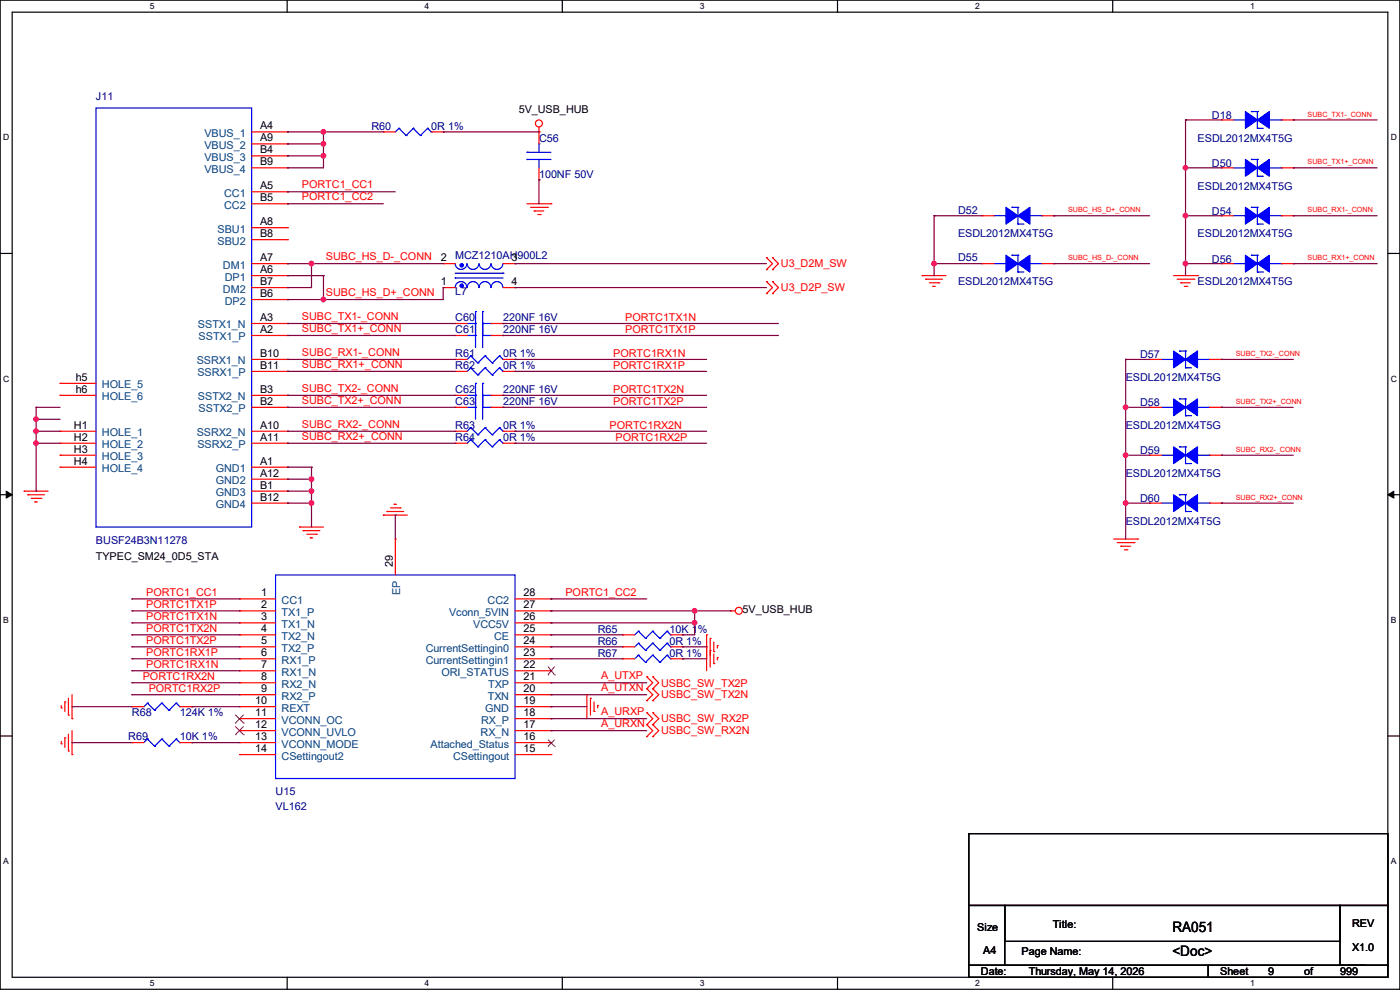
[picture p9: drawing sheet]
<svg xmlns="http://www.w3.org/2000/svg" width="297mm" height="210mm" viewBox="0 0 297 210" stroke-linecap="round" stroke-linejoin="round" font-family="sans-serif">
<path d="M0 0h297v209.8h-297zM2.6 2.6h291.8v204.7h-291.8z" fill="none" stroke="#000" stroke-width=".25"/>
<g fill="#fff">
<path d="M31.7 .3h1v2h-1z"/>
<path d="M31.7 207.6h1v2h-1z"/>
</g>
<path d="M60.9 0v2.6M60.9 207.3v2.5" fill="none" stroke="#000" stroke-width=".25"/>
<g fill="#fff">
<path d="M90.1 .3h1v2h-1z"/>
<path d="M90.1 207.6h1v2h-1z"/>
</g>
<path d="M119.3 0v2.6M119.3 207.3v2.5" fill="none" stroke="#000" stroke-width=".25"/>
<g fill="#fff">
<path d="M148.5 .3h.9v2h-.9z"/>
<path d="M148.5 207.6h.9v2h-.9z"/>
</g>
<path d="M177.7 0v2.6M177.7 207.3v2.5" fill="none" stroke="#000" stroke-width=".25"/>
<g fill="#fff">
<path d="M206.8 .3h1v2h-1z"/>
<path d="M206.8 207.6h1v2h-1z"/>
</g>
<path d="M236.1 0v2.6M236.1 207.3v2.5" fill="none" stroke="#000" stroke-width=".25"/>
<g fill="#fff">
<path d="M265.2 .3h1v2h-1z"/>
<path d="M265.2 207.6h1v2h-1z"/>
<path d="M.7 28.2h1.2v1.9h-1.2z"/>
<path d="M295.1 28.2h1.2v1.9h-1.2z"/>
<path d="M.7 79.3h1.2v2h-1.2z"/>
<path d="M295.1 79.3h1.2v2h-1.2z"/>
</g>
<path d="M0 53.8h2.6M294.4 53.8h2.6" fill="none" stroke="#000" stroke-width=".25"/>
<g fill="#fff">
<path d="M.7 130.5h1.2v2h-1.2z"/>
<path d="M295.1 130.5h1.1v2h-1.1z"/>
</g>
<path d="M0 104.9h2.6M294.4 104.9h2.6" fill="none" stroke="#000" stroke-width=".25"/>
<path d="M1.3 104.2l1.3 .7-1.3 .8zM294.4 104.9l1.3-.7v1.5z" fill="#000" stroke="#000" stroke-width=".21"/>
<g fill="#fff">
<path d="M.7 181.7h1.2v2h-1.2z"/>
<path d="M295.1 181.7h1.1v2h-1.1z"/>
</g>
<path d="M0 156.1h2.6M294.4 156.1h2.6M205.5 176.8h88.9v15.3h-88.9zM205.5 192.1h7.6v12.7h-7.6zM213.1 192.1h71.2v7.6h-71.2zM284.3 192.1h10.1v12.7h-10.1zM205.5 204.8h50.8v2.5h-50.8zM213.1 204.8h76.2M256.3 204.8h38.1v2.5h-38.1zM289.3 204.8h.1" fill="none" stroke="#000" stroke-width=".25"/>
<g fill="none" stroke="#f00" stroke-width=".25">
<path d="M53.4 35.6h7.6M53.4 28h7.6M53.4 30.5h7.6M53.4 33.1h7.6M61 28h.1M61 30.5h.1M61 35.6h.1M61 33.1h.1M81.3 28h.1M81.3 28h2.6M91.5 28h2.5M94 28h.1"/>
<path d="M114.3 28h.1M114.3 38.1h.1M114.3 27v3.5M114.3 35.6v2.5M259.1 35.6h.1M259.1 25.4h.1M259.1 35.6h2.6M259.1 25.4h2.6M271.8 35.6h2.6M271.8 25.4h2.6M274.4 35.6h.1M274.4 25.4h.1"/>
<path d="M53.4 43.2h7.6M53.4 58.5h7.6M53.4 55.9h7.6M53.4 40.7h7.6M53.4 48.3h7.6M53.4 50.8h7.6M61 40.7h.1M61 58.5h.1M61 55.9h.1M61 48.3h.1M61 50.8h.1M61 43.2h.1"/>
<path d="M94 55.9h.1M94 55.9h2.6M106.7 55.9h2.6M109.3 55.9h.1M111.8 43.2h5.1M112.6 44h3.5M113.3 44.7h.1M113.3 44.7h2.1M114.1 45.5h.5M114.6 45.5h.1M116.1 44h.1M116.9 43.2h.1"/>
<path d="M162.6 59.7h.1M162.6 54.7h.1M162.6 57.2h.1M162.6 59.7l1.3 1.3-1.3 1.3M162.6 54.7l1.3 1.2-1.3 1.3M163.9 59.7h.1M163.9 54.7h.1M163.9 57.2h.1M163.9 59.7l1.2 1.3-1.2 1.3M163.9 54.7l1.2 1.2-1.2 1.3M195.6 58.5h.1M195.6 58.5h5.1"/>
<path d="M196.4 59.2h.1M196.4 59.2h3.5M197.1 60h2.1M199.2 60h.1M208.3 45.8h.1M208.3 55.9h.1M208.3 55.9h2.6M208.3 45.8h2.6M221 55.9h2.6M221 45.8h2.6M223.6 45.8h.1M223.6 55.9h.1"/>
<path d="M249 58.5h5M249.7 59.2h3.6M250.5 60h.1M250.5 60h2M253.3 59.2h.1M254 58.5h.1M259.1 55.9h.1M259.1 45.8h.1M259.1 55.9h2.6M259.1 45.8h2.6M271.8 55.9h2.6M271.8 45.8h2.6"/>
<path d="M274.4 55.9h.1M274.4 45.8h.1M53.4 61h7.6M53.4 68.6h7.6M53.4 78.8h7.6M53.4 71.2h7.6M53.4 76.2h7.6M53.4 63.5h7.6M61 71.2h.1M61 68.6h.1M61 78.8h.1M61 76.2h.1"/>
<path d="M61 61h.1M61 63.5h.1M94 61h.1M94 61h2.6M96.6 68.6h.1M96.6 78.8h.1M96.6 71.2h.1M96.6 76.2h.1M96.6 68.6h2.5M96.6 78.8h2.5M96.6 71.2h2.5M96.6 76.2h2.5"/>
<path d="M104.2 68.6h2.5M104.2 71.2h2.5M106.7 68.6h.1M106.7 71.2h.1M106.7 61h2.6M106.7 78.8h2.6M106.7 76.2h2.6M109.3 61h.1M109.3 78.8h.1M109.3 76.2h.1M162.6 62.3h.1M163.9 62.3h.1"/>
<path d="M197.9 60.7h.1M197.9 60.7h.5M243.9 76.2h.1M243.9 76.2h2.5M251.2 60.7h.6M251.8 60.7h.1M256.6 76.2h2.5M259.1 76.2h.1M12.7 91.5h.1M12.7 94h.1M12.7 96.6h.1M12.7 99.1h.1"/>
<path d="M12.7 83.9h.1M12.7 81.3h.1M12.7 83.9h7.7M12.7 91.5h7.7M12.7 99.1h7.7M12.7 94h7.7M12.7 96.6h7.7M12.7 81.3h7.7M53.4 86.4h7.6M53.4 83.9h7.6M53.4 91.5h7.6M53.4 99.1h7.6"/>
<path d="M53.4 94h7.6M61 99.1h.1M61 91.5h.1M61 94h.1M61 83.9h.1M61 86.4h.1M96.6 86.4h.1M96.6 83.9h.1M96.6 91.5h.1M96.6 94h.1M96.6 86.4h2.5M96.6 83.9h2.5"/>
<path d="M96.6 91.5h2.5M96.6 94h2.5M104.2 86.4h2.5M104.2 83.9h2.5M106.7 86.4h.1M106.7 83.9h.1M106.7 91.5h2.6M106.7 94h2.6M109.3 91.5h.1M109.3 94h.1M243.9 86.4h.1M243.9 96.6h.1"/>
<path d="M243.9 86.4h2.5M243.9 96.6h2.5M256.6 86.4h2.5M256.6 96.6h2.5M259.1 86.4h.1M259.1 96.6h.1M5.1 104.2h.1M5.1 104.2h5.1M5.9 104.9h.1M5.9 104.9h3.5M6.6 105.7h2.1M7.4 106.5h.1"/>
<path d="M7.4 106.5h.5M8.7 105.7h.1M53.4 104.2h7.6M53.4 106.7h7.6M53.4 101.6h7.6M61 101.6h.1M61 106.7h.1M61 104.2h.1M63.5 111.8h.1M63.5 111.8h5.1M64.3 112.6h.1M64.3 112.6h3.6"/>
<path d="M65.1 113.3h2M65.8 114.1h.1M65.8 114.1h.5M67.1 113.3h.1M81.3 109.3h.1M81.3 109.3h5.1M82.1 108.5h.1M82.1 108.5h3.5M82.8 107.7h2.1M83.6 107h.1M83.6 107h.5M83.9 114.3h.1"/>
<path d="M83.9 114.3v7.7M84.9 107.7h.1M236.3 114.3h5M237 115.1h3.6M237.8 115.9h.1M237.8 115.9h2M238.5 116.6h.6M239.1 116.6h.1M240.6 115.1h.1M241.3 114.3h.1M243.9 106.7h.1M243.9 106.7h2.5"/>
<path d="M256.6 106.7h2.5M259.1 106.7h.1M50.8 127h.1M50.8 129.6h.1M50.8 132.1h.1M50.8 134.7h.1M50.8 137.2h.1M50.8 139.7h.1M50.8 129.6h7.7M50.8 134.7h7.7M50.8 139.7h7.7M50.8 127h7.7"/>
<path d="M50.8 132.1h7.7M50.8 137.2h7.7M109.3 129.6h7.6M109.3 134.7h7.6M109.3 139.7h7.6M109.3 127h7.6M109.3 132.1h7.6M109.3 137.2h7.6M116.9 139.7h.1M116.9 137.2h.1M116.9 134.7h.1M116.9 132.1h.1"/>
<path d="M116.9 129.6h.1M116.9 127h.1M132.1 134.7h.1M132.1 139.7h.1M132.1 137.2h.1M132.1 134.7h2.6M132.1 139.7h2.6M132.1 137.2h2.6M142.3 134.7h2.5M142.3 139.7h2.5M142.3 137.2h2.5M144.8 134.7h.1"/>
<path d="M144.8 139.7h.1M144.8 137.2h.1M149.9 134.7h.1M149.9 137.2h.1M149.9 134.7v7.6M150.7 135.4h.1M150.7 138h.1M150.7 135.4v6.1M151.4 138.2h.1M151.4 136.2v2M151.4 138.7v2.1M152.2 136.9h.1"/>
<path d="M152.2 139.5h.1M152.2 136.9v.6M152.2 139.5v.5M155 129.6h.1M155 129.6h1M13 157.8h.1M13 150.2h.1M13 149.6v.6M13 157.3v.5M13.8 156.5h.1M13.8 148.9h.1M13.8 148.9v2"/>
<path d="M13.8 156.5v2M14.5 159.3h.1M14.5 151.7h.1M14.5 148.1v3.6M14.5 155.7v3.6M15.3 152.4h.1M15.3 147.4v5M15.3 155v5.1M28 157.5h.1M28 149.9h.1M28 157.5h2.5M28 149.9h2.5"/>
<path d="M38.1 157.5h2.6M38.1 149.9h2.6M40.7 157.5h.1M40.7 149.9h.1M50.8 142.3h.1M50.8 144.8h.1M50.8 147.4h.1M50.8 149.9h.1M50.8 152.4h.1M50.8 155h.1M50.8 157.5h.1M50.8 157.5h7.7"/>
<path d="M50.8 149.9h7.7M50.8 142.3h7.7M50.8 144.8h7.7M50.8 147.4h7.7M50.8 152.4h7.7M50.8 155h7.7M109.3 157.5h7.6M109.3 149.9h7.6M109.3 142.3h7.6M109.3 144.8h7.6M109.3 147.4h7.6M109.3 152.4h7.6"/>
<path d="M109.3 155h7.6M116.9 157.5h.1M116.9 155h.1M116.9 152.4h.1M116.9 149.9h.1M116.9 147.4h.1M116.9 144.8h.1M116.9 142.3h.1M124.5 147.4h.1M124.5 147.4v5M125.3 148.1h.1M125.3 148.1v3.6"/>
<path d="M126 150.9h.1M126 148.9v2M126.8 149.6h.1M126.8 149.6v.6M137.2 143.6h.1M137.2 146.1h.1M137.2 148.6h.1M137.2 153.7h.1M137.2 156.3h.1M137.2 151.2h.1M137.2 143.6l1.3 1.2-1.3 1.3M137.2 146.1l1.3 1.3-1.3 1.2"/>
<path d="M137.2 153.7l1.3 1.3-1.3 1.3M137.2 151.2l1.3 1.2-1.3 1.3M138.5 143.6h.1M138.5 146.1h.1M138.5 148.6h.1M138.5 153.7h.1M138.5 156.3h.1M138.5 151.2h.1M138.5 143.6l1.2 1.2-1.2 1.3M138.5 146.1l1.2 1.3-1.2 1.2M138.5 153.7l1.2 1.3-1.2 1.3M138.5 151.2l1.2 1.2-1.2 1.3"/>
<path d="M151.4 140.8h.1M15.3 160.1h.1M50.8 160.1h.1M50.8 160.1h7.7M109.3 160.1h7.6M116.9 160.1h.1"/>
<circle cx="114.3" cy="26.2" r=".74"/>
<circle cx="156.7" cy="129.6" r=".74"/>
</g>
<g fill="none" stroke="#00f" stroke-width=".25">
<path d="M20.4 22.9h33v88.9h-33zM84.6 27.2h.1M84.6 27.2l-.7 .8M84.6 27.2l1.5 1.5M86.1 28.7h.1M87.7 27.2h.1M87.7 27.2l-1.6 1.5M87.7 27.2l1.5 1.5M89.2 28.7h.1M90.7 27.2h.1M90.7 27.2l-1.5 1.5M90.7 27.2l.8 .8"/>
<path d="M91.5 28h.1M111.8 32.3h.1M111.8 33.8h.1M111.8 33.8h5.1M111.8 32.3h5.1M114.3 30.5h.1M114.3 33.8h.1M114.3 30.5v1.8M114.3 33.8v1.8M261.7 35.6h2.5M261.7 25.4h2.5M264.2 35.6h.1"/>
<path d="M264.2 25.4h.1M265.5 33.8h.1M265.5 23.7h.1M265.5 33.8h1.2M265.5 23.7h1.2M266.7 37.4h.1M266.7 33.8h.1M266.7 27.2h.1M266.7 23.7h.1M266.7 37.4h1.3M266.7 23.7v3.5M266.7 33.8v3.6"/>
<path d="M266.7 27.2h1.3M269.3 35.6h2.5M269.3 25.4h2.5M271.8 35.6h.1M271.8 25.4h.1M96.6 55.9a1.25 1.25 0 0 0 1.2 1.3 1.25 1.25 0 0 0 1.3-1.3M96.6 59h.1M96.6 58h10.1M96.6 59h10.1M99.1 55.9a1.27 1.27 0 0 0 1.3 1.2 1.27 1.27 0 0 0 1.2-1.2 1.27 1.27 0 0 0 1.3 1.2 1.27 1.27 0 0 0 1.3-1.2 1.25 1.25 0 0 0 1.2 1.3 1.25 1.25 0 0 0 1.3-1.3M106.7 58h.1M210.9 55.9h2.5"/>
<path d="M210.9 45.8h2.5M213.4 45.8h.1M213.4 55.9h.1M214.7 44h.1M214.7 54.1h.1M214.7 54.1h1.2M214.7 44h1.2M215.9 47.5h.1M215.9 44h.1M215.9 57.7h.1M215.9 54.1h.1M215.9 57.7h1.3"/>
<path d="M215.9 47.5h1.3M215.9 44v3.5M215.9 54.1v3.6M218.5 55.9h2.5M218.5 45.8h2.5M221 45.8h.1M221 55.9h.1M261.7 55.9h2.5M261.7 45.8h2.5M264.2 55.9h.1M264.2 45.8h.1M265.5 54.1h.1"/>
<path d="M265.5 44h.1M265.5 54.1h1.2M265.5 44h1.2M266.7 57.7h.1M266.7 54.1h.1M266.7 47.5h.1M266.7 44h.1M266.7 44v3.5M266.7 54.1v3.6M266.7 57.7h1.3M266.7 47.5h1.3M269.3 55.9h2.5"/>
<path d="M269.3 45.8h2.5M271.8 55.9h.1M271.8 45.8h.1M96.6 61a1.25 1.25 0 0 1 1.2-1.3 1.25 1.25 0 0 1 1.3 1.3M99.1 61a1.25 1.25 0 0 1 1.3-1.3 1.25 1.25 0 0 1 1.2 1.3 1.29 1.29 0 0 1 1.3-1.3 1.29 1.29 0 0 1 1.3 1.3 1.25 1.25 0 0 1 1.2-1.3 1.25 1.25 0 0 1 1.3 1.3M99.1 68.6h1.8M99.1 71.2h1.8M99.9 78h.1M99.9 75.5h.1M99.9 78l-.8 .8M99.9 78l1.5 1.5M99.9 75.5l-.8 .7"/>
<path d="M99.9 75.5l1.5 1.5M100.9 68.6h.1M100.9 66.1h.1M100.9 71.2h.1M100.9 66.1v7.6M101.4 79.5h.1M101.4 77h.1M102.4 66.1h.1M102.4 68.6h.1M102.4 68.6h1.8M102.4 66.1v7.6M102.4 71.2h1.8"/>
<path d="M102.9 78h.1M102.9 75.5h.1M102.9 78l-1.5 1.5M102.9 78l1.5 1.5M102.9 75.5l-1.5 1.5M102.9 75.5l1.5 1.5M104.2 68.6h.1M104.2 71.2h.1M104.4 79.5h.1M104.4 77h.1M106 78h.1M106 75.5h.1"/>
<path d="M106 78l-1.6 1.5M106 78l.7 .8M106 75.5l-1.6 1.5M106 75.5l.7 .7M106.7 78.8h.1M106.7 76.2h.1M246.4 76.2h2.6M249 76.2h.1M250.2 74.5h.1M250.2 74.5h1.3M251.5 78h.1M251.5 74.5h.1"/>
<path d="M251.5 74.5v3.5M251.5 78h1.3M254 76.2h2.6M256.6 76.2h.1M99.1 86.4h1.8M99.1 83.9h1.8M99.9 90.7h.1M99.9 93.3h.1M99.9 90.7l-.8 .8M99.9 90.7l1.5 1.5M99.9 93.3l-.8 .7M99.9 93.3l1.5 1.5"/>
<path d="M100.9 86.4h.1M100.9 83.9h.1M100.9 81.3h.1M100.9 81.3v7.6M101.4 92.2h.1M101.4 94.8h.1M102.4 83.9h.1M102.4 81.3h.1M102.4 81.3v7.6M102.4 86.4h1.8M102.4 83.9h1.8M102.9 90.7h.1"/>
<path d="M102.9 93.3h.1M102.9 90.7l-1.5 1.5M102.9 90.7l1.5 1.5M102.9 93.3l-1.5 1.5M102.9 93.3l1.5 1.5M104.2 86.4h.1M104.2 83.9h.1M104.4 92.2h.1M104.4 94.8h.1M106 90.7h.1M106 93.3h.1M106 90.7l-1.6 1.5"/>
<path d="M106 90.7l.7 .8M106 93.3l-1.6 1.5M106 93.3l.7 .7M106.7 91.5h.1M106.7 94h.1M246.4 86.4h2.6M246.4 96.6h2.6M249 86.4h.1M249 96.6h.1M250.2 84.6h.1M250.2 94.8h.1M250.2 84.6h1.3"/>
<path d="M250.2 94.8h1.3M251.5 88.2h.1M251.5 84.6h.1M251.5 98.3h.1M251.5 94.8h.1M251.5 88.2h1.3M251.5 84.6v3.6M251.5 94.8v3.5M251.5 98.3h1.3M254 86.4h2.6M254 96.6h2.6M256.6 86.4h.1"/>
<path d="M256.6 96.6h.1M246.4 106.7h2.6M249 106.7h.1M250.2 104.9h.1M250.2 104.9h1.3M251.5 108.5h.1M251.5 104.9h.1M251.5 104.9v3.6M251.5 108.5h1.3M254 106.7h2.6M256.6 106.7h.1M58.5 122h50.8v43.1h-50.8z"/>
<path d="M135.4 133.9h.1M135.4 139h.1M135.4 136.4h.1M135.4 133.9l-.7 .8M135.4 133.9l1.5 1.5M135.4 139l-.7 .7M135.4 139l1.5 1.5M135.4 136.4l-.7 .8M135.4 136.4l1.5 1.6M136.9 135.4h.1M136.9 138h.1M138.5 133.9h.1"/>
<path d="M138.5 139h.1M138.5 136.4h.1M138.5 133.9l-1.6 1.5M138.5 133.9l1.5 1.5M138.5 139l-1.6 1.5M138.5 139l1.5 1.5M138.5 136.4l-1.6 1.6M138.5 136.4l1.5 1.6M140 135.4h.1M140 138h.1M141.5 133.9h.1M141.5 139h.1"/>
<path d="M141.5 136.4h.1M141.5 133.9l-1.5 1.5M141.5 133.9l.8 .8M141.5 139l-1.5 1.5M141.5 139l.8 .7M141.5 136.4l-1.5 1.6M141.5 136.4l.8 .8M142.3 134.7h.1M142.3 139.7h.1M142.3 137.2h.1M31.3 156.8h.1M31.3 149.1h.1"/>
<path d="M31.3 156.8l-.8 .7M31.3 156.8l1.5 1.5M31.3 149.1l-.8 .8M31.3 149.1l1.5 1.6M32.8 158.3h.1M32.8 150.7h.1M34.3 156.8h.1M34.3 149.1h.1M34.3 156.8l-1.5 1.5M34.3 156.8l1.6 1.5M34.3 149.1l-1.5 1.6M34.3 149.1l1.6 1.6"/>
<path d="M35.9 158.3h.1M35.9 150.7h.1M37.4 156.8h.1M37.4 149.1h.1M37.4 156.8l-1.5 1.5M37.4 156.8l.7 .7M37.4 149.1l-1.5 1.6M37.4 149.1l.7 .8M38.1 157.5h.1M38.1 149.9h.1M136.9 140.5h.1M140 140.5h.1"/>
</g>
<g fill="#00f" stroke="#00f" stroke-width=".25">
<path d="M264.2 33.8l2.5 1.8-2.5 1.8z" fill-rule="evenodd"/>
<path d="M266.7 35.6l2.6-1.8v3.6z" fill-rule="evenodd"/>
<path d="M264.2 23.7l2.5 1.7-2.5 1.8z" fill-rule="evenodd"/>
<path d="M266.7 25.4l2.6-1.7v3.5z" fill-rule="evenodd"/>
<path d="M264.2 54.1l2.5 1.8-2.5 1.8z" fill-rule="evenodd"/>
<path d="M266.7 55.9l2.6-1.8v3.6z" fill-rule="evenodd"/>
<path d="M249 84.6l2.5 1.8-2.5 1.8z" fill-rule="evenodd"/>
<path d="M251.5 86.4l2.5-1.8v3.6z" fill-rule="evenodd"/>
<path d="M249 104.9l2.5 1.8-2.5 1.8z" fill-rule="evenodd"/>
<path d="M251.5 106.7l2.5-1.8v3.6z" fill-rule="evenodd"/>
<path d="M264.2 44l2.5 1.8-2.5 1.7z" fill-rule="evenodd"/>
<path d="M266.7 45.8l2.6-1.8v3.5z" fill-rule="evenodd"/>
<path d="M213.4 44l2.5 1.8-2.5 1.7z" fill-rule="evenodd"/>
<path d="M215.9 45.8l2.6-1.8v3.5z" fill-rule="evenodd"/>
<path d="M213.4 54.1l2.5 1.8-2.5 1.8z" fill-rule="evenodd"/>
<path d="M215.9 55.9l2.6-1.8v3.6z" fill-rule="evenodd"/>
<path d="M249 94.8l2.5 1.8-2.5 1.7z" fill-rule="evenodd"/>
<path d="M251.5 96.6l2.5-1.8v3.5z" fill-rule="evenodd"/>
<path d="M249 74.5l2.5 1.7-2.5 1.8z" fill-rule="evenodd"/>
<path d="M251.5 76.2l2.5-1.7v3.5z" fill-rule="evenodd"/>
<circle cx="97.9" cy="60.6" r=".36"/>
<circle cx="97.9" cy="56.3" r=".36"/>
</g>
<g fill="none" stroke="#804000" stroke-width=".21">
<path d="M49.9 153.4h.1M49.9 155.8h.1M49.9 151.6l1.8 1.8M49.9 154.1l1.8 1.7M51.7 153.4h.1M51.7 155.8h.1M51.7 151.6l-1.8 1.8M51.7 154.1l-1.8 1.7M116.2 158.3h.1M116.2 143.1h.1M116.2 156.9l1.5 1.4M116.2 141.4l1.5 1.7"/>
<path d="M117.7 158.3h.1M117.7 143.1h.1M117.7 156.9l-1.5 1.4M117.7 141.4l-1.5 1.7"/>
</g>
<g fill="none" stroke="#800040" stroke-width=".25">
<path d="M61 35.6h.1M61 33.1h.1M61 30.5h.1M61 28h.1M61 28h20.3M61 33.1h7.6M61 30.5h7.6M68.6 28h.1M68.6 33.1h.1M68.6 30.5h.1M68.6 28v7.6h-7.6M94 28h.1"/>
<path d="M94 28h20.3M114.3 38.1h.1M114.3 38.1v5.1M251.5 25.4h.1M251.5 35.6h.1M251.5 35.6h7.6M251.5 25.4h7.6M251.5 25.4v33.1M274.4 25.4h.1M274.4 35.6h.1M274.4 35.6h17.7M274.4 25.4h17.7"/>
<path d="M61 55.9h.1M61 58.5h.1M61 40.7h.1M61 43.2h.1M61 55.9h33M61 58.5h7.6M61 40.7h22.9M61 43.2h20.3M66.1 55.9h.1M66.1 55.9v5.1h-5.1M68.6 58.5h.1M68.6 58.5v5"/>
<path d="M109.3 55.9h.1M109.3 55.9h53.3M198.2 45.8h.1M198.2 55.9h.1M198.2 55.9h10.1M198.2 45.8h10.1M198.2 45.8v12.7M223.6 45.8h.1M223.6 55.9h.1M223.6 55.9h20.3M223.6 45.8h20.3M251.5 45.8h.1"/>
<path d="M251.5 55.9h.1M251.5 55.9h7.6M251.5 45.8h7.6M274.4 45.8h.1M274.4 55.9h.1M274.4 55.9h17.7M274.4 45.8h17.7M61 61h.1M61 63.5h.1M61 68.6h.1M61 71.2h.1M61 76.2h.1"/>
<path d="M61 78.8h.1M61 68.6h35.6M61 71.2h35.6M61 76.2h35.6M61 78.8h35.6M68.6 63.5h.1M94 61h.1M94 61v2.5h-33M106.7 71.2h.1M106.7 68.6h.1M106.7 68.6h58.4M106.7 71.2h58.4"/>
<path d="M109.3 61h.1M109.3 78.8h.1M109.3 76.2h.1M109.3 61h53.3M109.3 76.2h40.6M109.3 78.8h40.6M238.8 76.2h.1M238.8 76.2h5.1M238.8 76.2v38.1M259.1 76.2h.1M259.1 76.2h15.3M7.7 94h.1"/>
<path d="M7.7 91.5h.1M7.7 88.9h.1M7.7 86.4h.1M7.7 94h5M7.7 86.4v17.8M7.7 88.9h5M7.7 86.4h5M7.7 91.5h5M61 99.1h.1M61 83.9h.1M61 86.4h.1M61 91.5h.1"/>
<path d="M61 94h.1M61 94h35.6M61 99.1h5.1M61 83.9h35.6M61 86.4h35.6M61 91.5h35.6M66.1 99.1h.1M66.1 99.1v12.7M106.7 83.9h.1M106.7 86.4h.1M106.7 83.9h43.2M106.7 86.4h43.2"/>
<path d="M109.3 91.5h.1M109.3 94h.1M109.3 94h40.6M109.3 91.5h40.6M238.8 86.4h.1M238.8 96.6h.1M238.8 86.4h5.1M238.8 96.6h5.1M259.1 96.6h.1M259.1 86.4h.1M259.1 86.4h15.3M259.1 96.6h15.3"/>
<path d="M7.7 104.2h.1M61 101.6h.1M61 104.2h.1M61 106.7h.1M61 101.6h5.1M61 104.2h5.1M61 106.7h5.1M66.1 101.6h.1M66.1 104.2h.1M66.1 106.7h.1M83.9 109.3h.1M83.9 109.3v5"/>
<path d="M238.8 106.7h.1M238.8 106.7h5.1M259.1 106.7h.1M259.1 106.7h15.3M28 127h.1M28 132.1h.1M28 129.6h.1M28 134.7h.1M28 137.2h.1M28 139.7h.1M28 139.7h22.8M28 137.2h22.8"/>
<path d="M28 134.7h22.8M28 132.1h22.8M28 129.6h22.8M28 127h22.8M116.9 139.7h.1M116.9 137.2h.1M116.9 134.7h.1M116.9 132.1h.1M116.9 129.6h.1M116.9 127h.1M116.9 139.7h15.2M116.9 137.2h15.2"/>
<path d="M116.9 134.7h15.2M116.9 132.1h30.5M116.9 129.6h38.1M116.9 127h20.3M144.8 137.2h.1M144.8 139.7h.1M144.8 134.7h.1M144.8 139.7h5.1M144.8 137.2h5.1M147.4 132.1h.1M147.4 129.6h.1M147.4 129.6v5.1h-2.6"/>
<path d="M15.3 157.5h.1M15.3 149.9h.1M15.3 157.5h12.7M15.3 149.9h12.7M28 147.4h.1M28 142.3h.1M28 144.8h.1M28 147.4h22.8M28 144.8h22.8M28 142.3h22.8M40.7 149.9h.1M40.7 157.5h.1"/>
<path d="M40.7 157.5h10.1M40.7 149.9h10.1M116.9 155h.1M116.9 152.4h.1M116.9 147.4h.1M116.9 144.8h.1M116.9 149.9h.1M116.9 155h20.3M116.9 152.4h20.3M116.9 147.4h20.3M116.9 144.8h20.3M116.9 149.9h7.6"/>
</g>
<g fill="#f0f" stroke="#f0f" stroke-width=".25">
<circle cx="7.6" cy="88.9" r=".49"/>
<circle cx="66.1" cy="101.6" r=".49"/>
<circle cx="66.1" cy="104.2" r=".49"/>
<circle cx="66.1" cy="106.7" r=".49"/>
<circle cx="68.6" cy="28" r=".49"/>
<circle cx="68.6" cy="33" r=".49"/>
<circle cx="66.1" cy="55.9" r=".49"/>
<circle cx="68.6" cy="63.5" r=".49"/>
<circle cx="68.6" cy="30.5" r=".49"/>
<circle cx="7.6" cy="91.5" r=".49"/>
<circle cx="147.3" cy="132.1" r=".49"/>
<circle cx="147.3" cy="129.6" r=".49"/>
<circle cx="198.1" cy="55.9" r=".49"/>
<circle cx="251.5" cy="35.6" r=".49"/>
<circle cx="238.8" cy="86.4" r=".49"/>
<circle cx="251.5" cy="55.9" r=".49"/>
<circle cx="251.5" cy="45.7" r=".49"/>
<circle cx="238.8" cy="96.5" r=".49"/>
<circle cx="238.8" cy="106.7" r=".49"/>
<circle cx="7.6" cy="94" r=".49"/>
</g>
<g font-size="3">
<text x="248.7" y="197.6">RA051</text>
<text x="248.7" y="202.7">&lt;Doc&gt;</text>
</g>
<g font-size="2.3" fill="#000080">
<text x="20.4" y="21.2">J11</text>
<text x="78.8" y="27.5">R60</text>
<text x="91.5" y="27.5">0R 1%</text>
<text x="257.1" y="25.2">D18</text>
<text x="114.4" y="30.1">C56</text>
<text x="254.1" y="30.1">ESDL2012MX4T5G</text>
<text x="257.1" y="35.4">D50</text>
<text x="114.4" y="37.7">100NF 50V</text>
<text x="254.1" y="40.2">ESDL2012MX4T5G</text>
<text x="203.3" y="45.3">D52</text>
<text x="257.1" y="45.5">D54</text>
<text x="203.3" y="50.4">ESDL2012MX4T5G</text>
<text x="254.1" y="50.4">ESDL2012MX4T5G</text>
<text x="96.6" y="54.9">MCZ1210AH900L2</text>
<text x="203.3" y="55.5">D55</text>
<text x="257.1" y="55.7">D56</text>
<text x="96.6" y="62.6">L7</text>
<text x="203.3" y="60.5">ESDL2012MX4T5G</text>
<text x="254.1" y="60.5">ESDL2012MX4T5G</text>
<text x="96.6" y="68.2">C60</text>
<text x="96.6" y="70.7">C61</text>
<text x="106.7" y="68.2">220NF 16V</text>
<text x="106.7" y="70.7">220NF 16V</text>
<text x="96.6" y="75.8">R61</text>
<text x="106.7" y="75.8">0R 1%</text>
<text x="241.9" y="76">D57</text>
<text x="96.6" y="78.3">R62</text>
<text x="96.6" y="83.4">C62</text>
<text x="106.7" y="78.3">0R 1%</text>
<text x="106.7" y="83.4">220NF 16V</text>
<text x="238.8" y="80.9">ESDL2012MX4T5G</text>
<text x="96.6" y="85.9">C63</text>
<text x="106.7" y="85.9">220NF 16V</text>
<text x="241.9" y="86.2">D58</text>
<text x="96.6" y="91">R63</text>
<text x="96.6" y="93.6">R64</text>
<text x="106.7" y="91">0R 1%</text>
<text x="106.7" y="93.6">0R 1%</text>
<text x="238.8" y="91">ESDL2012MX4T5G</text>
<text x="238.8" y="101.2">ESDL2012MX4T5G</text>
<text x="241.9" y="96.4">D59</text>
<text x="241.9" y="106.5">D60</text>
<text x="238.8" y="111.3">ESDL2012MX4T5G</text>
<text x="20.4" y="115.4">BUSF24B3N11278</text>
<text x="126.8" y="134.2">R65</text>
<text x="126.8" y="136.7">R66</text>
<text x="142" y="134.2">10K 1%</text>
<text x="142" y="136.7">0R 1%</text>
<text x="126.8" y="139.3">R67</text>
<text x="142" y="139.3">0R 1%</text>
<text x="28" y="152">R68</text>
<text x="38.1" y="152">124K 1%</text>
<text x="27.2" y="157.1">R69</text>
<text x="38.1" y="157.1">10K 1%</text>
<text x="58.5" y="168.7">U15</text>
<text x="58.5" y="171.8">VL162</text>
</g>
<g font-size="2.3">
<text x="110" y="24">5V_USB_HUB</text>
<text x="55.2" y="27.4">A4</text>
<text x="55.2" y="30">A9</text>
<text x="55.2" y="35.1">B9</text>
<text x="55.2" y="32.5">B4</text>
<text x="55.2" y="40.1">A5</text>
<text x="55.2" y="47.8">A8</text>
<text x="55.2" y="42.7">B5</text>
<text x="55.2" y="50.3">B8</text>
<text x="55.2" y="57.9">A6</text>
<text x="55.2" y="55.4">A7</text>
<text x="93.5" y="55.4">2</text>
<text x="108.5" y="55.4">3</text>
<text x="55.2" y="60.5">B7</text>
<text x="55.2" y="63">B6</text>
<text x="93.5" y="60.5">1</text>
<text x="108.5" y="60.5">4</text>
<text x="55.2" y="70.6">A2</text>
<text x="55.2" y="68.1">A3</text>
<text x="55.2" y="75.7">B10</text>
<text x="16.1" y="83.3">h6</text>
<text x="16.1" y="80.8">h5</text>
<text x="55.2" y="78.2">B11</text>
<text x="55.2" y="83.3">B3</text>
<text x="55.2" y="85.9">B2</text>
<text x="15.7" y="90.9">H1</text>
<text x="15.7" y="93.5">H2</text>
<text x="55.2" y="90.9">A10</text>
<text x="55.2" y="93.5">A11</text>
<text x="15.7" y="96">H3</text>
<text x="15.7" y="98.6">H4</text>
<text x="55.2" y="98.6">A1</text>
<text x="55.2" y="101.1">A12</text>
<text x="55.2" y="106.2">B12</text>
<text x="55.2" y="103.6">B1</text>
<text x="20.4" y="118.7">TYPEC_SM24_0D5_STA</text>
<text x="83.3" y="120.2" transform="rotate(-90 83.3 120.2)">29</text>
<text x="55.4" y="126.5">1</text>
<text x="55.4" y="129">2</text>
<text x="55.4" y="131.6">3</text>
<text x="111" y="131.6">26</text>
<text x="111" y="129">27</text>
<text x="111" y="126.5">28</text>
<text x="157.5" y="130.1">5V_USB_HUB</text>
<text x="55.4" y="134.1">4</text>
<text x="55.4" y="136.7">5</text>
<text x="111" y="136.7">24</text>
<text x="111" y="134.1">25</text>
<text x="55.4" y="139.2">6</text>
<text x="55.4" y="141.7">7</text>
<text x="111" y="141.7">22</text>
<text x="111" y="139.2">23</text>
<text x="54.1" y="149.4">10</text>
<text x="55.4" y="144.3">8</text>
<text x="55.4" y="146.8">9</text>
<text x="111" y="149.4">19</text>
<text x="111" y="146.8">20</text>
<text x="111" y="144.3">21</text>
<text x="54.1" y="151.9">11</text>
<text x="54.1" y="154.4">12</text>
<text x="111" y="154.4">17</text>
<text x="111" y="151.9">18</text>
<text x="54.1" y="157">13</text>
<text x="54.1" y="159.5">14</text>
<text x="111" y="159.5">15</text>
<text x="111" y="157">16</text>
<text x="207.3" y="197.4">Size</text>
<text x="223.3" y="196.9">Title:</text>
<text x="286.8" y="196.7">REV</text>
<text x="208.6" y="202.3">A4</text>
<text x="216.7" y="202.5">Page Name:</text>
<text x="286.8" y="201.8">X1.0</text>
<text x="208.1" y="206.8">Date:</text>
<text x="218.2" y="206.8">Thursday, May 14, 2026</text>
<text x="258.9" y="206.8">Sheet</text>
<text x="269" y="206.8">9</text>
<text x="276.7" y="206.8">of</text>
<text x="284.3" y="206.8">999</text>
</g>
<g font-size="2.3" fill="#004080">
<text x="43.4" y="29">VBUS_1</text>
<text x="43.4" y="31.6">VBUS_2</text>
<text x="43.4" y="34.1">VBUS_3</text>
<text x="43.4" y="36.7">VBUS_4</text>
<text x="47.5" y="41.7">CC1</text>
<text x="47.5" y="44.3">CC2</text>
<text x="46.1" y="49.4">SBU1</text>
<text x="46.1" y="51.9">SBU2</text>
<text x="47.3" y="57">DM1</text>
<text x="47.7" y="59.5">DP1</text>
<text x="47.3" y="62.1">DM2</text>
<text x="47.7" y="64.6">DP2</text>
<text x="42" y="69.7">SSTX1_N</text>
<text x="41.7" y="77.3">SSRX1_N</text>
<text x="42.1" y="72.2">SSTX1_P</text>
<text x="21.6" y="82.4">HOLE_5</text>
<text x="41.9" y="79.8">SSRX1_P</text>
<text x="21.6" y="84.9">HOLE_6</text>
<text x="42" y="84.9">SSTX2_N</text>
<text x="42.1" y="87.5">SSTX2_P</text>
<text x="21.6" y="92.5">HOLE_1</text>
<text x="21.6" y="95.1">HOLE_2</text>
<text x="41.7" y="92.5">SSRX2_N</text>
<text x="41.9" y="95.1">SSRX2_P</text>
<text x="21.6" y="97.6">HOLE_3</text>
<text x="21.6" y="100.2">HOLE_4</text>
<text x="45.8" y="100.2">GND1</text>
<text x="45.8" y="102.7">GND2</text>
<text x="45.8" y="107.8">GND4</text>
<text x="45.8" y="105.2">GND3</text>
<text x="59.7" y="128.1">CC1</text>
<text x="59.7" y="130.6">TX1_P</text>
<text x="84.9" y="126.3" transform="rotate(-90 84.9 126.3)">EP</text>
<text x="95.3" y="130.6">Vconn_5VIN</text>
<text x="103.4" y="128.1">CC2</text>
<text x="59.7" y="133.2">TX1_N</text>
<text x="59.7" y="135.7">TX2_N</text>
<text x="100.4" y="133.2">VCC5V</text>
<text x="104.8" y="135.7">CE</text>
<text x="59.7" y="138.3">TX2_P</text>
<text x="59.7" y="140.8">RX1_P</text>
<text x="59.7" y="143.3">RX1_N</text>
<text x="90.3" y="140.8">CurrentSettingin1</text>
<text x="90.3" y="138.3">CurrentSettingin0</text>
<text x="93.6" y="143.3">ORI_STATUS</text>
<text x="59.7" y="145.9">RX2_N</text>
<text x="59.7" y="148.4">RX2_P</text>
<text x="103.5" y="148.4">TXN</text>
<text x="103.6" y="145.9">TXP</text>
<text x="59.7" y="151">REXT</text>
<text x="59.7" y="153.5">VCONN_OC</text>
<text x="102.1" y="153.5">RX_P</text>
<text x="102.9" y="151">GND</text>
<text x="59.7" y="156">VCONN_UVLO</text>
<text x="59.7" y="158.6">VCONN_MODE</text>
<text x="59.7" y="161.1">CSettingout2</text>
<text x="91.3" y="158.6">Attached_Status</text>
<text x="96.1" y="161.1">CSettingout</text>
<text x="101.9" y="156">RX_N</text>
</g>
<g font-size="2.3" fill="#f00">
<text x="64.1" y="40">PORTC1_CC1</text>
<text x="64.1" y="42.5">PORTC1_CC2</text>
<text x="69.1" y="55.2">SUBC_HS_D-_CONN</text>
<text x="165.7" y="56.7">U3_D2M_SW</text>
<text x="69.1" y="62.8">SUBC_HS_D+_CONN</text>
<text x="165.7" y="61.8">U3_D2P_SW</text>
<text x="64.1" y="67.9">SUBC_TX1-_CONN</text>
<text x="64.1" y="70.4">SUBC_TX1+_CONN</text>
<text x="132.6" y="70.7">PORTC1TX1P</text>
<text x="132.6" y="68.1">PORTC1TX1N</text>
<text x="64.1" y="75.5">SUBC_RX1-_CONN</text>
<text x="130.1" y="75.7">PORTC1RX1N</text>
<text x="64.1" y="78.1">SUBC_RX1+_CONN</text>
<text x="64.1" y="83.1">SUBC_TX2-_CONN</text>
<text x="130.1" y="83.4">PORTC1TX2N</text>
<text x="130.1" y="78.3">PORTC1RX1P</text>
<text x="64.1" y="85.7">SUBC_TX2+_CONN</text>
<text x="130.1" y="85.9">PORTC1TX2P</text>
<text x="64.1" y="90.8">SUBC_RX2-_CONN</text>
<text x="64.1" y="93.3">SUBC_RX2+_CONN</text>
<text x="129.3" y="91">PORTC1RX2N</text>
<text x="130.6" y="93.5">PORTC1RX2P</text>
<text x="31" y="126.3">PORTC1_CC1</text>
<text x="31" y="131.6">PORTC1TX1N</text>
<text x="31" y="129.1">PORTC1TX1P</text>
<text x="119.9" y="126.3">PORTC1_CC2</text>
<text x="31" y="134.2">PORTC1TX2N</text>
<text x="31" y="136.7">PORTC1TX2P</text>
<text x="31" y="139.2">PORTC1RX1P</text>
<text x="31" y="141.8">PORTC1RX1N</text>
<text x="30.3" y="144.3">PORTC1RX2N</text>
<text x="31.5" y="146.9">PORTC1RX2P</text>
<text x="127.6" y="146.6">A_UTXN</text>
<text x="127.6" y="144.1">A_UTXP</text>
<text x="140.3" y="145.6">USBC_SW_TX2P</text>
<text x="140.3" y="148.2">USBC_SW_TX2N</text>
<text x="127.6" y="154.3">A_URXN</text>
<text x="127.6" y="151.7">A_URXP</text>
<text x="140.3" y="155.8">USBC_SW_RX2N</text>
<text x="140.3" y="153.2">USBC_SW_RX2P</text>
</g>
<g font-size="1.8">
<text x="31.8" y="1.9">5</text>
<text x="90.1" y="1.9">4</text>
<text x="148.5" y="1.9">3</text>
<text x="206.8" y="1.9">2</text>
<text x="265.2" y="1.9">1</text>
<text x=".7" y="29.8">D</text>
<text x="295.1" y="29.8">D</text>
<text x=".7" y="80.9">C</text>
<text x="295.1" y="80.9">C</text>
<text x=".7" y="132.1">B</text>
<text x="295.1" y="132.1">B</text>
<text x=".7" y="183.3">A</text>
<text x="295.1" y="183.3">A</text>
<text x="31.8" y="209.2">5</text>
<text x="90.1" y="209.2">4</text>
<text x="148.5" y="209.2">3</text>
<text x="206.8" y="209.2">2</text>
<text x="265.2" y="209.2">1</text>
</g>
<g font-size="1.5" fill="#f00">
<text x="277.4" y="24.7">SUBC_TX1-_CONN</text>
<text x="277.4" y="34.9">SUBC_TX1+_CONN</text>
<text x="226.6" y="45">SUBC_HS_D+_CONN</text>
<text x="277.4" y="45">SUBC_RX1-_CONN</text>
<text x="226.6" y="55.2">SUBC_HS_D-_CONN</text>
<text x="277.4" y="55.2">SUBC_RX1+_CONN</text>
<text x="262.2" y="75.5">SUBC_TX2-_CONN</text>
<text x="262.2" y="85.7">SUBC_TX2+_CONN</text>
<text x="262.2" y="95.8">SUBC_RX2-_CONN</text>
<text x="262.2" y="106">SUBC_RX2+_CONN</text>
</g>
</svg>
